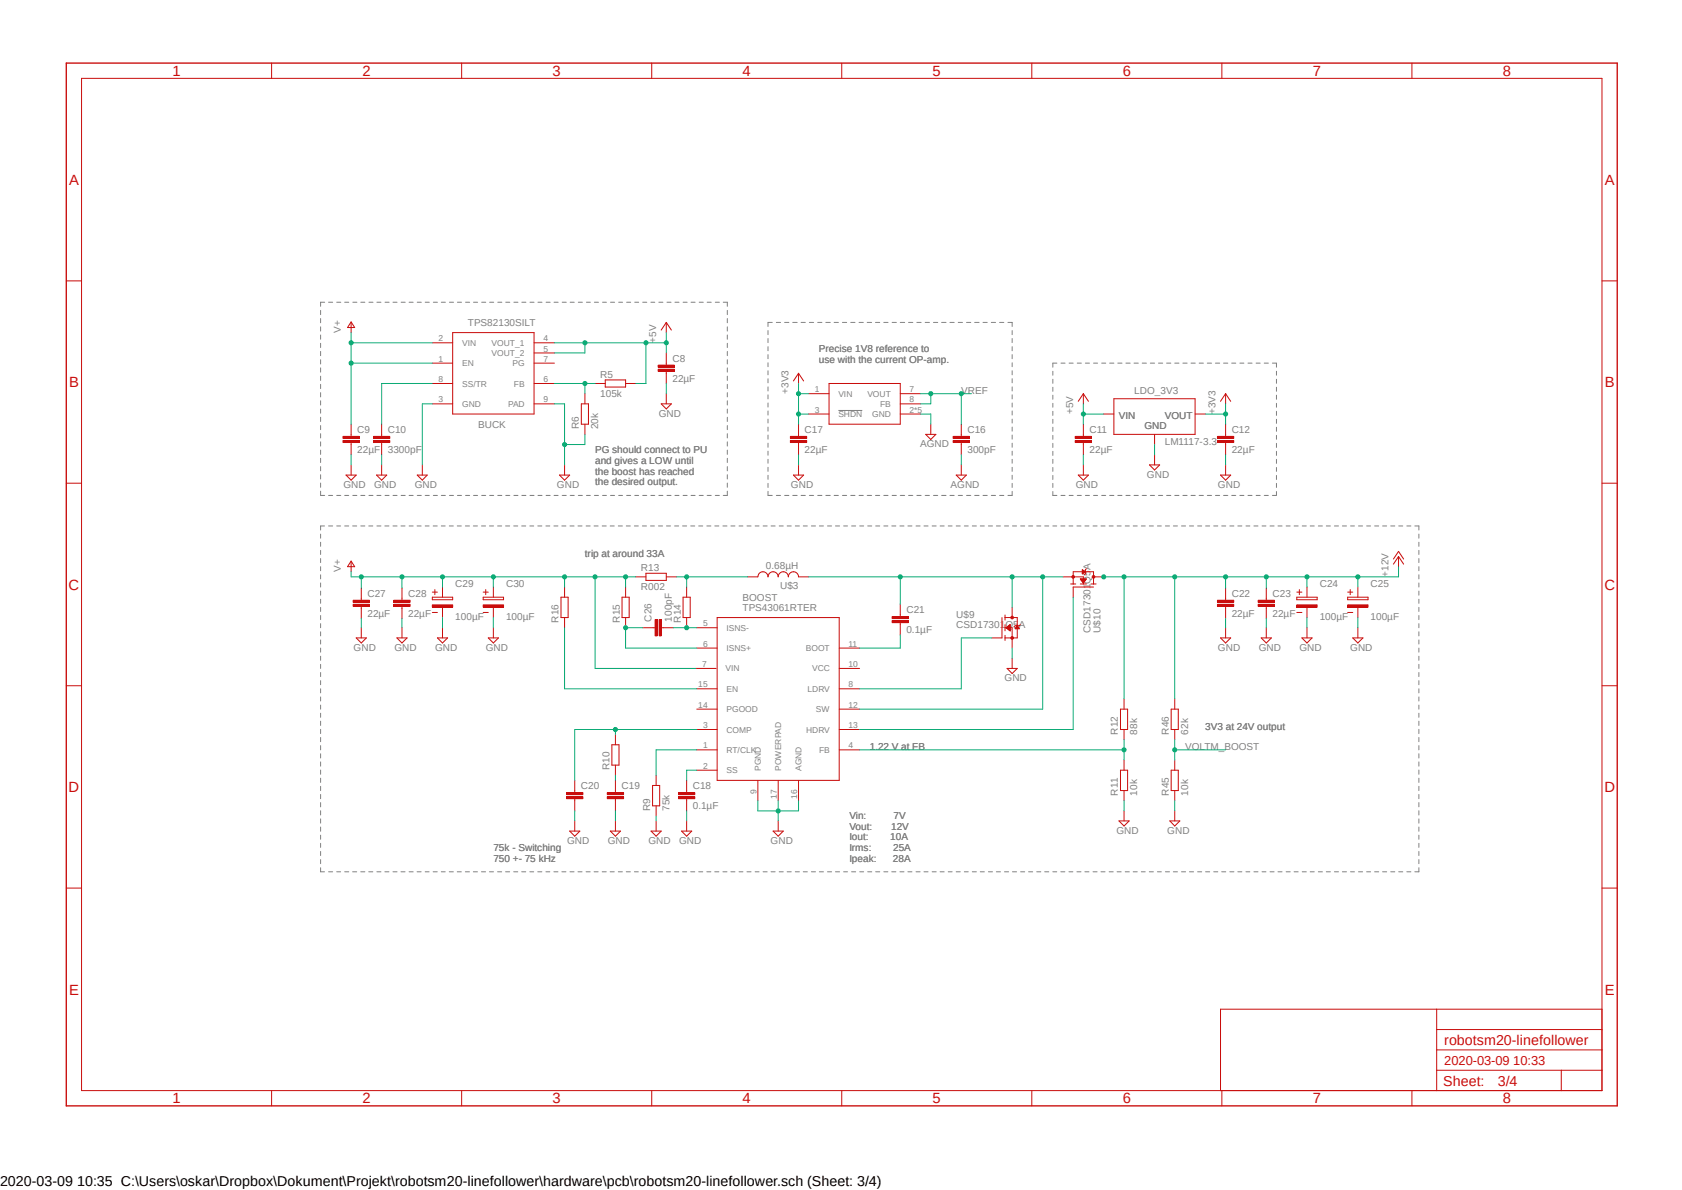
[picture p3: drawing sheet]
<svg xmlns="http://www.w3.org/2000/svg" width="420mm" height="297mm" viewBox="0 0 420 297" stroke-linecap="round" stroke-linejoin="round" font-family="sans-serif">
<path d="M16 15.4l388.2 261.2M404.2 15.4l-388.2 261.2" fill="none" stroke="#fff" stroke-width=".25"/>
<g fill="none" stroke="#808080" stroke-width=".25">
<path d="M80.1 77.5v1M80.1 79.5v1.1M81.1 75.4h-1v1.1M82 75.4h1.1M84.1 75.4h1M86.1 75.4h1M88.1 75.4h1M90.1 75.4h1M92.1 75.4h1M94.1 75.4h1M96.1 75.4h1.1M98.1 75.4h1"/>
<path d="M100.2 75.4h1M102.2 75.4h1M104.2 75.4h1M106.2 75.4h1M108.2 75.4h1M110.2 75.4h1M112.2 75.4h1M114.2 75.4h1M116.2 75.4h1.1M118.2 75.4h1.1M120.3 75.4h1M122.3 75.4h1"/>
<path d="M124.3 75.4h1M126.3 75.4h1M128.3 75.4h1M130.3 75.4h1M132.3 75.4h1M134.3 75.4h1M136.4 75.4h1M138.3 75.4h1.1M140.4 75.4h1M142.4 75.4h1M144.4 75.4h1M146.4 75.4h1"/>
<path d="M148.4 75.4h1M150.5 75.4h.9M152.4 75.4h1.1M154.5 75.4h.9M156.5 75.4h1M158.5 75.4h1M160.5 75.4h1M162.5 75.4h1M164.5 75.4h1M166.5 75.4h1.1M168.5 75.4h1M170.6 75.4h1"/>
<path d="M172.6 75.4h1M174.6 75.4h1M176.6 75.4h1M178.6 75.4h1M180.6 75.4h1v1.1M181.6 77.5v1M181.6 79.5v1.1M80.1 81.6v1M80.1 83.6v1.1M80.1 85.7v1M80.1 87.7v1.1M80.1 89.8v1"/>
<path d="M80.1 91.8v1.1M80.1 93.9v1.1M80.1 95.9v1.1M80.1 98v1.1M181.6 81.6v1M181.6 83.6v1.1M181.6 85.7v1M181.6 87.7v1.1M181.6 89.8v1M181.6 91.8v1.1M181.6 93.9v1.1M181.6 95.9v1.1"/>
<path d="M181.6 98v1.1M191.8 82.5v1M191.8 84.5v1M191.8 86.5v1M191.8 88.5v1M191.8 90.6v.9M191.8 92.5v1.1M191.8 94.5v1M191.8 96.6v1M191.8 98.6v1M192.8 80.5h-1v1M193.8 80.5h1.1"/>
<path d="M195.9 80.5h1.1M198 80.5h1.1M200 80.5h1.1M202.1 80.5h1.1M204.2 80.5h1M206.2 80.5h1.1M208.3 80.5h1M210.4 80.5h1M212.4 80.5h1.1M214.5 80.5h1.1M216.5 80.5h1.1M218.6 80.5h1.1"/>
<path d="M220.7 80.5h1M222.8 80.5h1M224.8 80.5h1.1M226.9 80.5h1M228.9 80.5h1.1M231 80.5h1.1M233.1 80.5h1M235.1 80.5h1.1M237.2 80.5h1.1M239.3 80.5h1M241.3 80.5h1.1M243.4 80.5h1.1"/>
<path d="M245.4 80.5h1.1M247.5 80.5h1.1M249.6 80.5h1.1M251.7 80.5h1v1M252.7 82.5v1M252.7 84.5v1M252.7 86.5v1M252.7 88.5v1M252.7 90.6v.9M252.7 92.5v1.1M252.7 94.5v1M252.7 96.6v1"/>
<path d="M252.7 98.6v1M262.9 92.7v.9M262.9 94.7v1M262.9 96.6v1.1M262.9 98.6v1.1M263.9 90.6h-1v1.1M264.9 90.6h1M267 90.6h1M269 90.6h1M271 90.6h1M273 90.6h1.1M275.1 90.6h1"/>
<path d="M277.1 90.6h1M279.1 90.6h1.1M281.1 90.6h1.1M283.2 90.6h1M285.2 90.6h1.1M287.2 90.6h1.1M289.3 90.6h1M291.3 90.6h1.1M293.3 90.6h1.1M295.4 90.6h1M297.4 90.6h1M299.4 90.6h1.1"/>
<path d="M301.5 90.6h1M303.5 90.6h1M305.5 90.6h1.1M307.6 90.6h1M309.6 90.6h1M311.6 90.6h1M313.6 90.6h1.1M315.7 90.6h1M317.7 90.6h1v1.1M318.7 92.7v.9M318.7 94.7v1M318.7 96.6v1.1"/>
<path d="M318.7 98.6v1.1M80.1 100v1.1M80.1 102.1v1M80.1 104.1v1.1M80.1 106.2v1M80.1 108.2v1.1M80.1 110.3v1M80.1 112.4v1M80.1 114.4v1M80.1 116.5v1M80.1 118.5v1M181.6 100v1.1"/>
<path d="M181.6 102.1v1M181.6 104.1v1.1M181.6 106.2v1M181.6 108.2v1.1M181.6 110.3v1M181.6 112.4v1M181.6 114.4v1M181.6 116.5v1M181.6 118.5v1M191.8 100.6v1M191.8 102.6v1M191.8 104.6v1"/>
<path d="M191.8 106.6v1M191.8 108.6v1M191.8 110.6v1M191.8 112.6v1M191.8 114.6v1M191.8 116.6v1M191.8 118.6v1M209.3 102.4h6M252.7 100.6v1M252.7 102.6v1M252.7 104.6v1M252.7 106.6v1"/>
<path d="M252.7 108.6v1M252.7 110.6v1M252.7 112.6v1M252.7 114.6v1M252.7 116.6v1M252.7 118.6v1M262.9 100.7v.9M262.9 102.7v1M262.9 104.6v1.1M262.9 106.6v1.1M262.9 108.7v.9M262.9 110.7v1"/>
<path d="M262.9 112.6v1.1M262.9 114.6v1.1M262.9 116.7v.9M262.9 118.7v1M318.7 100.7v.9M318.7 102.7v1M318.7 104.6v1.1M318.7 106.6v1.1M318.7 108.7v.9M318.7 110.7v1M318.7 112.6v1.1M318.7 114.6v1.1"/>
<path d="M318.7 116.7v.9M318.7 118.7v1M80.1 120.6v1M80.1 122.6v1.1h1M80.1 133.3v1M80.1 135.3v1.1M80.1 137.4v1M80.1 139.4v1M81 131.3h-.9v1M82 123.7h1.1M82 131.3h1.1M84.1 123.7h1"/>
<path d="M84.1 131.3h.9M86.1 123.7h1M86.1 131.3h1M88.1 131.3h1M88.1 123.7h1M90.1 123.7h1M90.1 131.3h1M92.1 131.3h1M92.1 123.7h1M94.1 123.7h1M94.1 131.3h1M96.1 131.3h1"/>
<path d="M96.1 123.7h1.1M98.1 123.7h1M98.1 131.3h1M100.1 131.3h1M100.2 123.7h1M102.2 123.7h1M102.2 131.3h1M104.1 131.3h1.1M104.2 123.7h1M106.2 123.7h1M106.2 131.3h.9M108.2 131.3h1"/>
<path d="M108.2 123.7h1M110.2 123.7h1M110.2 131.3h1M112.2 131.3h1M112.2 123.7h1M114.2 131.3h1M114.2 123.7h1M116.2 131.3h1M116.2 123.7h1.1M118.2 131.3h1M118.2 123.7h1.1M120.2 131.3h1"/>
<path d="M120.3 123.7h1M122.2 131.3h1M122.3 123.7h1M124.2 131.3h1.1M124.3 123.7h1M126.2 131.3h1.1M126.3 123.7h1M128.3 131.3h1M128.3 123.7h1M130.3 131.3h1M130.3 123.7h1M132.3 131.3h1"/>
<path d="M132.3 123.7h1M134.3 131.3h1M134.3 123.7h1M136.3 131.3h1M136.4 123.7h1M138.3 131.3h1M138.3 123.7h1.1M140.3 131.3h1M140.4 123.7h1M142.3 131.3h1M142.4 123.7h1M144.3 131.3h1"/>
<path d="M144.4 123.7h1M146.3 131.3h1.1M146.4 123.7h1M148.3 131.3h1.1M148.4 123.7h1M150.4 131.3h1M150.5 123.7h.9M152.4 131.3h1M152.4 123.7h1.1M154.4 131.3h1M154.5 123.7h.9M156.4 131.3h1"/>
<path d="M156.5 123.7h1M158.4 131.3h1M158.5 123.7h1M160.4 131.3h1M160.5 123.7h1M162.4 131.3h1M162.5 123.7h1M164.4 131.3h1M164.5 123.7h1M166.4 131.3h1M166.5 123.7h1.1M168.4 131.3h1.1"/>
<path d="M168.5 123.7h1M170.4 131.3h1M170.6 123.7h1M172.5 131.3h1M172.6 123.7h1M174.5 131.3h1M174.6 123.7h1M176.5 131.3h1M176.6 123.7h1M178.5 131.3h1M178.6 123.7h1M180.5 131.3h1"/>
<path d="M181.6 120.6v1M181.6 122.6v1.1h-1M182.5 131.3h1M184.5 131.3h1M186.5 131.3h1M188.6 131.3h.9M190.5 131.3h1.1M191.8 122.6v1.1h1M191.8 120.6v1.1M192.5 131.3h1M193.8 123.7h1.1M194.6 131.3h1"/>
<path d="M195.9 123.7h1.1M196.6 131.3h1M198 123.7h1.1M198.6 131.3h1M200 123.7h1.1M200.6 131.3h1M202.1 123.7h1.1M202.6 131.3h1M204.2 123.7h1M204.6 131.3h1M206.2 123.7h1.1M206.6 131.3h1"/>
<path d="M208.3 123.7h1M208.6 131.3h1M210.4 123.7h1M210.7 131.3h.9M212.4 123.7h1.1M212.6 131.3h1.1M214.5 123.7h1.1M214.7 131.3h.9M216.5 123.7h1.1M216.7 131.3h1M218.6 123.7h1.1M218.7 131.3h1"/>
<path d="M220.7 123.7h1M220.7 131.3h1M222.7 131.3h1M222.8 123.7h1M224.7 131.3h1M224.8 123.7h1.1M226.7 131.3h1M226.9 123.7h1M228.7 131.3h1M228.9 123.7h1.1M230.7 131.3h1M231 123.7h1.1"/>
<path d="M232.7 131.3h1.1M233.1 123.7h1M234.7 131.3h1.1M235.1 123.7h1.1M236.8 131.3h.9M237.2 123.7h1.1M238.8 131.3h1M239.3 123.7h1M240.8 131.3h1M241.3 123.7h1.1M242.8 131.3h1M243.4 123.7h1.1"/>
<path d="M244.8 131.3h1M245.4 123.7h1.1M246.8 131.3h1M247.5 123.7h1.1M248.8 131.3h1M249.6 123.7h1.1M250.8 131.3h1M252.7 122.6v1.1h-1M252.7 120.6v1.1M252.8 131.3h1M254.8 131.3h1.1M256.8 131.3h1.1"/>
<path d="M258.9 131.3h1M260.9 131.3h1M262.9 122.7v1h1M262.9 120.6v1.1M262.9 131.3h1M264.9 131.3h1M264.9 123.7h1M266.9 131.3h1M267 123.7h1M268.9 131.3h1M269 123.7h1M270.9 131.3h1"/>
<path d="M271 123.7h1M272.9 131.3h1M273 123.7h1.1M274.9 131.3h1M275.1 123.7h1M276.9 131.3h1.1M277.1 123.7h1M278.9 131.3h1.1M279.1 123.7h1.1M281 131.3h1M281.1 123.7h1.1M283 131.3h1"/>
<path d="M283.2 123.7h1M285 131.3h1M285.2 123.7h1.1M287 131.3h1M287.2 123.7h1.1M289 131.3h1M289.3 123.7h1M291 131.3h1M291.3 123.7h1.1M293 131.3h1M293.3 123.7h1.1M295 131.3h1"/>
<path d="M295.4 123.7h1M297 131.3h1M297.4 123.7h1M299 131.3h1.1M299.4 123.7h1.1M301 131.3h1M301.5 123.7h1M303.1 131.3h1M303.5 123.7h1M305.1 131.3h1M305.5 123.7h1.1M307.1 131.3h1"/>
<path d="M307.6 123.7h1M309.1 131.3h1M309.6 123.7h1M311.1 131.3h1M311.6 123.7h1M313.1 131.3h1M313.6 123.7h1.1M315.1 131.3h1M315.7 123.7h1M317.1 131.3h1M318.7 122.7v1h-1M318.7 120.6v1.1"/>
<path d="M319.1 131.3h1M321.1 131.3h1.1M323.1 131.3h1M325.2 131.3h1M327.2 131.3h1M329.2 131.3h1M331.2 131.3h1M333.2 131.3h1M335.2 131.3h1M337.2 131.3h1M339.2 131.3h1M341.2 131.3h1"/>
<path d="M343.2 131.3h1.1M345.2 131.3h1M347.3 131.3h1M349.2 131.3h1.1M351.3 131.3h1M353.3 131.3h1v1M354.3 133.3v1M354.3 135.3v1.1M354.3 137.4v1M354.3 139.4v1M80.1 141.4v1.1M80.1 143.5v1"/>
<path d="M80.1 145.5v1M80.1 147.5v1M80.1 149.6v1M80.1 151.6v1M80.1 153.6v1M80.1 155.7v1M80.1 157.7v1M80.1 159.7v1M354.3 141.4v1.1M354.3 143.5v1M354.3 145.5v1M354.3 147.5v1"/>
<path d="M354.3 149.6v1M354.3 151.6v1M354.3 153.6v1M354.3 155.7v1M354.3 157.7v1M354.3 159.7v1M80.1 161.8v1M80.1 163.8v1M80.1 165.8v1M80.1 167.9v1M80.1 169.9v1M80.1 171.9v1"/>
<path d="M80.1 173.9v1.1M80.1 176v1M80.1 178v1M354.3 161.8v1M354.3 163.8v1M354.3 165.8v1M354.3 167.9v1M354.3 169.9v1M354.3 171.9v1M354.3 173.9v1.1M354.3 176v1M354.3 178v1"/>
<path d="M80.1 180v1.1M80.1 182v1.1M80.1 184.1v1M80.1 186.1v1.1M80.1 188.1v1.1M80.1 190.2v1M80.1 192.2v1.1M80.1 194.2v1.1M80.1 196.3v1M80.1 198.3v1M354.3 180v1.1M354.3 182v1.1"/>
<path d="M354.3 184.1v1M354.3 186.1v1.1M354.3 188.1v1.1M354.3 190.2v1M354.3 192.2v1.1M354.3 194.2v1.1M354.3 196.3v1M354.3 198.3v1M80.1 200.3v1.1M80.1 202.4v1M80.1 204.4v1M80.1 206.4v1.1"/>
<path d="M80.1 208.4v1.1M80.1 210.5v1M80.1 212.5v1M80.1 214.5v1.1M80.1 216.6v1h.9M82 217.6h1.1M84.1 217.6h.9M86.1 217.6h1M88.1 217.6h1M90.1 217.6h1M92.1 217.6h1M94.1 217.6h1"/>
<path d="M96.1 217.6h1M98.1 217.6h1M100.1 217.6h1M102.2 217.6h1M104.1 217.6h1.1M106.2 217.6h.9M108.2 217.6h1M110.2 217.6h1M112.2 217.6h1M114.2 217.6h1M116.2 217.6h1M118.2 217.6h1"/>
<path d="M120.2 217.6h1M122.2 217.6h1M124.2 217.6h1.1M126.2 217.6h1.1M128.3 217.6h1M130.3 217.6h1M132.3 217.6h1M134.3 217.6h1M136.3 217.6h1M138.3 217.6h1M140.3 217.6h1M142.3 217.6h1"/>
<path d="M144.3 217.6h1M146.3 217.6h1.1M148.3 217.6h1.1M150.4 217.6h1M152.4 217.6h1M154.4 217.6h1M156.4 217.6h1M158.4 217.6h1M160.4 217.6h1M162.4 217.6h1M164.4 217.6h1M166.4 217.6h1"/>
<path d="M168.4 217.6h1.1M170.4 217.6h1M172.5 217.6h1M174.5 217.6h1M176.5 217.6h1M178.5 217.6h1M180.5 217.6h1M182.5 217.6h1M184.5 217.6h1M186.5 217.6h1M188.6 217.6h.9M190.5 217.6h1.1"/>
<path d="M192.5 217.6h1M194.6 217.6h1M196.6 217.6h1M198.6 217.6h1M200.6 217.6h1M202.6 217.6h1M204.6 217.6h1M206.6 217.6h1M208.6 217.6h1M210.7 217.6h.9M212.6 217.6h1.1M214.7 217.6h.9"/>
<path d="M216.7 217.6h1M218.7 217.6h1M220.7 217.6h1M222.7 217.6h1M224.7 217.6h1M226.7 217.6h1M228.7 217.6h1M230.7 217.6h1M232.7 217.6h1.1M234.7 217.6h1.1M236.8 217.6h.9M238.8 217.6h1"/>
<path d="M240.8 217.6h1M242.8 217.6h1M244.8 217.6h1M246.8 217.6h1M248.8 217.6h1M250.8 217.6h1M252.8 217.6h1M254.8 217.6h1.1M256.8 217.6h1.1M258.9 217.6h1M260.9 217.6h1M262.9 217.6h1"/>
<path d="M264.9 217.6h1M266.9 217.6h1M268.9 217.6h1M270.9 217.6h1M272.9 217.6h1M274.9 217.6h1M276.9 217.6h1.1M278.9 217.6h1.1M281 217.6h1M283 217.6h1M285 217.6h1M287 217.6h1"/>
<path d="M289 217.6h1M291 217.6h1M293 217.6h1M295 217.6h1M297 217.6h1M299 217.6h1.1M301 217.6h1M303.1 217.6h1M305.1 217.6h1M307.1 217.6h1M309.1 217.6h1M311.1 217.6h1"/>
<path d="M313.1 217.6h1M315.1 217.6h1M317.1 217.6h1M319.1 217.6h1M321.1 217.6h1.1M323.1 217.6h1M325.2 217.6h1M327.2 217.6h1M329.2 217.6h1M331.2 217.6h1M333.2 217.6h1M335.2 217.6h1"/>
<path d="M337.2 217.6h1M339.2 217.6h1M341.2 217.6h1M343.2 217.6h1.1M345.2 217.6h1M347.3 217.6h1M349.2 217.6h1.1M351.3 217.6h1M354.3 200.3v1.1M354.3 202.4v1M354.3 204.4v1M354.3 206.4v1.1"/>
<path d="M354.3 208.4v1.1M354.3 210.5v1M354.3 212.5v1M354.3 214.5v1.1M354.3 216.6v1h-1"/>
</g>
<g fill="none" stroke="#c90d0c" stroke-width=".25">
<path d="M20.4 19.6h379.6v252.6h-379.6zM67.8 15.7v3.9M115.3 15.7v3.9M162.7 15.7v3.9M210.2 15.7v3.9M257.6 15.7v3.9M305.1 15.7v3.9M352.6 15.7v3.9M16.6 70.1h3.8M400 70.1h3.8M87.7 80.3l.9 1.4h-1.8zM87.7 80.5v2.5"/>
<path d="M146 98.3v2.5M148.6 95.7h2.5M151.1 94.8h5.1v1.8h-5.1zM156.2 95.7h2.5M166.4 80.5l1.2 1.9M166.4 80.5l-1.3 1.9M166.4 80.5v2.5M166.4 90.6v.5M166.4 92.7v.5M278.1 99.5h20.3v8.9h-20.3zM306 98.3l1.3 1.9M306 98.3l-1.2 1.9"/>
<path d="M306 98.3v2.5M104.2 118.6h2.5l-1.2 1.2zM105.5 116v2.6M139.7 118.6h2.5l-1.2 1.2zM141 116v2.6M145.2 100.8h1.7v5.1h-1.7zM146 105.9v2.5M275.6 103.3h2.5M287 116h2.6l-1.3 1.3zM288.3 108.4v2.6M288.3 113.5v2.5M298.4 103.3h2.5"/>
<path d="M16.6 120.6h3.8M400 120.6h3.8M174 156.7h5.1M179.1 154.1h30.4v40.7h-30.4zM16.6 171.2h3.8M173.7 166.8h5.1M174 161.8h5.1M174 171.9h5.1M174 177h5.1M209.5 161.8h5.1M209.5 166.8h5.1M209.5 171.9h5.1"/>
<path d="M209.5 177h5.1M400 171.2h3.8M174 187.2h5.1M174 192.2h5.1M174 182.1h5.1M189.2 194.8v5.1M194.3 194.8v5.1M199.4 194.8v5.1M209.5 187.2h5.1M209.5 182.1h5.1M16.6 221.7h3.8M400 221.7h3.8"/>
<path d="M358.7 251.9v20.3M358.7 257h41.3M400 251.9h-95.2v20.3M67.8 272.2v3.8M115.3 272.2v3.8M162.7 272.2v3.8M210.2 272.2v3.8M257.6 272.2v3.8M305.1 272.2v3.8M352.6 272.2v3.8M358.7 267.1h41.3M358.7 262h41.3"/>
<path d="M389.8 267.1v5.1"/>
</g>
<path d="M16.6 15.7h387.2v260.3h-387.2z" fill="none" stroke="#c90d0c" stroke-width=".34"/>
<path d="M164.3 92.2h4.1v.5h-4.1z" fill-rule="evenodd" fill="#c90d0c"/>
<path d="M164.3 92.2h4.1v.5h-4.1z" fill="none" stroke="#c90d0c" stroke-width=".25"/>
<path d="M164.3 91.1h4.1v.6h-4.1z" fill-rule="evenodd" fill="#c90d0c"/>
<path d="M164.3 91.1h4.1v.6h-4.1zM166.4 88.1v2.5M166.4 93.2v2.5M87.7 108.4v.5M87.7 110.4v.6" fill="none" stroke="#c90d0c" stroke-width=".25"/>
<path d="M85.6 109.9h4.1v.5h-4.1z" fill-rule="evenodd" fill="#c90d0c"/>
<path d="M85.6 109.9h4.1v.5h-4.1z" fill="none" stroke="#c90d0c" stroke-width=".25"/>
<path d="M85.6 108.9h4.1v.5h-4.1z" fill-rule="evenodd" fill="#c90d0c"/>
<path d="M85.6 108.9h4.1v.5h-4.1zM87.7 105.9v2.5M87.7 111v2.5M95.3 108.4v.5M95.3 110.4v.6" fill="none" stroke="#c90d0c" stroke-width=".25"/>
<path d="M93.3 109.9h4v.5h-4z" fill-rule="evenodd" fill="#c90d0c"/>
<path d="M93.3 109.9h4v.5h-4z" fill="none" stroke="#c90d0c" stroke-width=".25"/>
<path d="M93.3 108.9h4v.5h-4z" fill-rule="evenodd" fill="#c90d0c"/>
<g fill="none" stroke="#c90d0c" stroke-width=".25">
<path d="M166.4 98.3v2.5M270.5 98.3l1.3 1.9M270.5 98.3l-1.3 1.9M270.5 98.3v2.5M86.4 118.6h2.5l-1.2 1.2zM87.7 116v2.6M93.3 108.9h4v.5h-4zM94 118.6h2.6l-1.3 1.2zM95.3 105.9v2.5M95.3 111v2.5M95.3 116v2.6M165.1 100.8h2.5l-1.2 1.3z"/>
<path d="M270.5 108.4v.5M270.5 110.4v.6"/>
</g>
<path d="M268.5 109.9h4v.5h-4z" fill-rule="evenodd" fill="#c90d0c"/>
<path d="M268.5 109.9h4v.5h-4z" fill="none" stroke="#c90d0c" stroke-width=".25"/>
<path d="M268.5 108.9h4v.5h-4z" fill-rule="evenodd" fill="#c90d0c"/>
<path d="M268.5 108.9h4v.5h-4zM270.5 105.9v2.5M270.5 111v2.5M306 108.4v.5M306 110.4v.6" fill="none" stroke="#c90d0c" stroke-width=".25"/>
<path d="M304 109.9h4.1v.5h-4.1z" fill-rule="evenodd" fill="#c90d0c"/>
<path d="M304 109.9h4.1v.5h-4.1z" fill="none" stroke="#c90d0c" stroke-width=".25"/>
<path d="M304 108.9h4.1v.5h-4.1z" fill-rule="evenodd" fill="#c90d0c"/>
<g fill="none" stroke="#c90d0c" stroke-width=".25">
<path d="M107.9 90.6h5.1M107.9 85.6h5.1M107.9 95.7h5.1M113 83h20.3v20.3h-20.3zM133.3 90.6h5.1M133.3 85.6h5.1M133.3 88.1h5.1M133.3 95.7h5.1M199.4 93.2l1.3 1.9M199.4 93.2l-1.3 1.9M199.4 93.2v2.5M201.9 98.3h5.1"/>
<path d="M207 95.7h17.8v10.2h-17.8zM224.8 98.3h5.1M107.9 100.8h5.1M133.3 100.8h5.1M201.9 103.3h5.1M224.8 103.3h5.1M224.8 100.8h5.1M231.1 108.4h2.6l-1.3 1.3zM232.4 105.9v2.5M240 108.4v.5M240 110.4v.6M269.2 118.6h2.6l-1.3 1.2z"/>
<path d="M270.5 116v2.6M304 108.9h4.1v.5h-4.1zM304.8 118.6h2.5l-1.3 1.2zM306 105.9v2.5M306 111v2.5M306 116v2.6M193 207.4h2.6l-1.3 1.3zM194.3 204.9v2.5"/>
</g>
<path d="M238 109.9h4.1v.5h-4.1z" fill-rule="evenodd" fill="#c90d0c"/>
<path d="M238 109.9h4.1v.5h-4.1z" fill="none" stroke="#c90d0c" stroke-width=".25"/>
<path d="M238 108.9h4.1v.5h-4.1z" fill-rule="evenodd" fill="#c90d0c"/>
<path d="M199.4 108.4v.5M199.4 110.4v.6M238 108.9h4.1v.5h-4.1zM240 105.9v2.5M240 111v2.5" fill="none" stroke="#c90d0c" stroke-width=".25"/>
<path d="M197.4 109.9h4v.5h-4z" fill-rule="evenodd" fill="#c90d0c"/>
<path d="M197.4 109.9h4v.5h-4z" fill="none" stroke="#c90d0c" stroke-width=".25"/>
<path d="M197.4 108.9h4v.5h-4z" fill-rule="evenodd" fill="#c90d0c"/>
<path d="M197.4 108.9h4v.5h-4zM198.1 118.6h2.6l-1.3 1.2zM199.4 105.9v2.5M199.4 111v2.5M199.4 116v2.6M238.8 118.6h2.5l-1.3 1.2zM240 116v2.6M162.9 196h1.8v5.1h-1.8zM163.8 193.5v2.5M171.4 197.3v.5M171.4 199.3v.6M163.8 201.1v2.6" fill="none" stroke="#c90d0c" stroke-width=".25"/>
<path d="M169.4 198.8h4.1v.5h-4.1z" fill-rule="evenodd" fill="#c90d0c"/>
<path d="M169.4 198.8h4.1v.5h-4.1z" fill="none" stroke="#c90d0c" stroke-width=".25"/>
<path d="M169.4 197.8h4.1v.5h-4.1z" fill-rule="evenodd" fill="#c90d0c"/>
<path d="M153.7 197.3v.5M153.7 199.3v.6M169.4 197.8h4.1v.5h-4.1zM171.4 194.8v2.5M171.4 199.9v2.5M162.6 207.4h2.5l-1.3 1.3zM163.8 204.9v2.5M170.2 207.4h2.5l-1.3 1.3zM171.4 204.9v2.5" fill="none" stroke="#c90d0c" stroke-width=".25"/>
<path d="M151.6 198.8h4.1v.5h-4.1z" fill-rule="evenodd" fill="#c90d0c"/>
<path d="M151.6 198.8h4.1v.5h-4.1z" fill="none" stroke="#c90d0c" stroke-width=".25"/>
<path d="M151.6 197.8h4.1v.5h-4.1z" fill-rule="evenodd" fill="#c90d0c"/>
<path d="M143.5 197.3v.5M143.5 199.3v.6M151.6 197.8h4.1v.5h-4.1zM153.7 194.8v2.5M153.7 199.9v2.5" fill="none" stroke="#c90d0c" stroke-width=".25"/>
<path d="M141.5 198.8h4v.5h-4z" fill-rule="evenodd" fill="#c90d0c"/>
<path d="M141.5 198.8h4v.5h-4z" fill="none" stroke="#c90d0c" stroke-width=".25"/>
<path d="M141.5 197.8h4v.5h-4z" fill-rule="evenodd" fill="#c90d0c"/>
<path d="M224.8 153.4v.5M224.8 155.4v.5M141.5 197.8h4v.5h-4zM143.5 194.8v2.5M143.5 199.9v2.5M152.8 185.9h1.8v5.1h-1.8zM153.7 183.3v2.6M153.7 191v2.5M142.2 207.4h2.6l-1.3 1.3zM143.5 204.9v2.5M152.4 207.4h2.5l-1.2 1.3zM153.7 204.9v2.5" fill="none" stroke="#c90d0c" stroke-width=".25"/>
<path d="M222.8 154.9h4v.5h-4z" fill-rule="evenodd" fill="#c90d0c"/>
<path d="M222.8 154.9h4v.5h-4z" fill="none" stroke="#c90d0c" stroke-width=".25"/>
<path d="M222.8 153.9h4v.5h-4z" fill-rule="evenodd" fill="#c90d0c"/>
<g fill="none" stroke="#c90d0c" stroke-width=".25">
<path d="M158.7 144h2.6M161.3 143.1h5.1v1.8h-5.1zM166.4 144h2.5M222.8 153.9h4v.5h-4zM224.8 150.8v2.6M224.8 155.9v2.6M306 149.3v.5M306 151.3v.5M251.5 166.8h2.5l-1.3 1.3zM252.7 164.3v2.5M279.8 177h1.8v5.1h-1.8zM280.7 174.5v2.5"/>
<path d="M279.8 192.2h1.8v5.1h-1.8zM280.7 182.1v2.5M280.7 189.7v2.5M280.7 197.3v2.6M279.4 204.9h2.5l-1.2 1.3zM280.7 202.4v2.5"/>
</g>
<path d="M304 150.8h4.1v.5h-4.1z" fill-rule="evenodd" fill="#c90d0c"/>
<path d="M304 150.8h4.1v.5h-4.1z" fill="none" stroke="#c90d0c" stroke-width=".25"/>
<path d="M304 149.8h4.1v.5h-4.1z" fill-rule="evenodd" fill="#c90d0c"/>
<path d="M304 149.8h4.1v.5h-4.1zM306 146.8v2.5M306 151.8v2.6M316.2 149.3v.5M316.2 151.3v.5" fill="none" stroke="#c90d0c" stroke-width=".25"/>
<path d="M314.2 150.8h4v.5h-4z" fill-rule="evenodd" fill="#c90d0c"/>
<path d="M314.2 150.8h4v.5h-4z" fill="none" stroke="#c90d0c" stroke-width=".25"/>
<path d="M314.2 149.8h4v.5h-4z" fill-rule="evenodd" fill="#c90d0c"/>
<path d="M314.2 149.8h4v.5h-4zM316.2 146.8v2.5M316.2 151.8v2.6M323.8 149.1h5.1v.6h-5.1zM323.8 147.8h1.3M323.8 152.9h1.3M324.4 147.2v1.2M326.3 146.5v2.6M326.3 151.6v2.5" fill="none" stroke="#c90d0c" stroke-width=".25"/>
<path d="M323.8 151h5.1v.6h-5.1z" fill-rule="evenodd" fill="#c90d0c"/>
<path d="M323.8 151h5.1v.6h-5.1zM336.5 149.1h5.1v.6h-5.1zM336.5 147.8h1.3M336.5 152.9h1.3M337.1 147.2v1.2M339 146.5v2.6M339 151.6v2.5" fill="none" stroke="#c90d0c" stroke-width=".25"/>
<path d="M336.5 151h5.1v.6h-5.1z" fill-rule="evenodd" fill="#c90d0c"/>
<g fill="none" stroke="#c90d0c" stroke-width=".25">
<path d="M155.3 149.1h1.8v5h-1.8zM156.2 146.5v2.6M156.2 154.1v2.6M163.1 156.7h.5M165.1 156.7h.5M170.6 149.1h1.7v5h-1.7zM171.4 146.5v2.6M171.4 154.1v2.6M186.7 144h2.5a1.27 1.27 0 0 1 1.3-1.3 1.27 1.27 0 0 1 1.3 1.3 1.27 1.27 0 0 1 1.2-1.3 1.27 1.27 0 0 1 1.3 1.3 1.27 1.27 0 0 1 1.3-1.3 1.27 1.27 0 0 1 1.2 1.3 1.27 1.27 0 0 1 1.3-1.3 1.27 1.27 0 0 1 1.3 1.3h2.5M304.8 159.2h2.5l-1.3 1.3zM306 156.7v2.5M314.9 159.2h2.6l-1.3 1.3z"/>
<path d="M316.2 156.7v2.5M325.1 159.2h2.5l-1.3 1.3zM326.3 156.7v2.5M336.5 151h5.1v.6h-5.1zM337.8 159.2h2.5l-1.3 1.3zM339 156.7v2.5"/>
</g>
<path d="M164.6 154.6h.5v4.1h-.5z" fill-rule="evenodd" fill="#c90d0c"/>
<path d="M164.6 154.6h.5v4.1h-.5z" fill="none" stroke="#c90d0c" stroke-width=".25"/>
<path d="M163.6 154.6h.5v4.1h-.5z" fill-rule="evenodd" fill="#c90d0c"/>
<path d="M90.2 149.3v.5M90.2 151.3v.5M140.1 149.1h1.8v5h-1.8zM141 146.5v2.6M141 154.1v2.6M160.5 156.7h2.6M163.6 154.6h.5v4.1h-.5zM165.6 156.7h2.5" fill="none" stroke="#c90d0c" stroke-width=".25"/>
<path d="M88.2 150.8h4v.5h-4z" fill-rule="evenodd" fill="#c90d0c"/>
<path d="M88.2 150.8h4v.5h-4z" fill="none" stroke="#c90d0c" stroke-width=".25"/>
<path d="M88.2 149.8h4v.5h-4z" fill-rule="evenodd" fill="#c90d0c"/>
<path d="M88.2 149.8h4v.5h-4zM90.2 146.8v2.5M90.2 151.8v2.6M100.4 149.3v.5M100.4 151.3v.5" fill="none" stroke="#c90d0c" stroke-width=".25"/>
<path d="M98.3 150.8h4.1v.5h-4.1z" fill-rule="evenodd" fill="#c90d0c"/>
<path d="M98.3 150.8h4.1v.5h-4.1z" fill="none" stroke="#c90d0c" stroke-width=".25"/>
<path d="M98.3 149.8h4.1v.5h-4.1z" fill-rule="evenodd" fill="#c90d0c"/>
<path d="M98.3 149.8h4.1v.5h-4.1zM100.4 146.8v2.5M100.4 151.8v2.6M107.9 149.1h5.1v.6h-5.1zM107.9 147.8h1.3M107.9 152.9h1.3M108.6 147.2v1.2M110.5 146.5v2.6M110.5 151.6v2.5" fill="none" stroke="#c90d0c" stroke-width=".25"/>
<path d="M107.9 151h5.1v.6h-5.1z" fill-rule="evenodd" fill="#c90d0c"/>
<path d="M107.9 151h5.1v.6h-5.1zM120.6 149.1h5.1v.6h-5.1zM120.6 147.8h1.3M120.6 152.9h1.3M121.3 147.2v1.2M123.2 146.5v2.6M123.2 151.6v2.5" fill="none" stroke="#c90d0c" stroke-width=".25"/>
<path d="M120.6 151h5.1v.6h-5.1z" fill-rule="evenodd" fill="#c90d0c"/>
<g fill="none" stroke="#c90d0c" stroke-width=".25">
<path d="M347.9 139.5l1.3-1.9 1.3 1.9M349.2 138.9l1.3 1.9M349.2 138.9l-1.3 1.9M349.2 138.9v2.5M87.7 140l.9 1.4h-1.8zM87.7 140.2v2.5M88.9 159.2h2.6l-1.3 1.3zM90.2 156.7v2.5M99.1 159.2h2.5l-1.2 1.3zM100.4 156.7v2.5M109.2 159.2h2.6l-1.3 1.3zM110.5 156.7v2.5"/>
<path d="M120.6 151h5.1v.6h-5.1zM121.9 159.2h2.6l-1.3 1.3zM123.2 156.7v2.5M250.2 154.1v5.1M251 154.1h3v5.1h-3M251 153.5v1.3M251 155.9v1.5M251 158.6v1.3M251 156.7h1.7v2.5M254.8 155.9l-.3 .3h-1l-.3 .2M292.4 177h1.8v5.1h-1.8zM293.3 174.5v2.5"/>
<path d="M292.4 192.2h1.8v5.1h-1.8zM293.3 182.1v2.5M293.3 189.7v2.5M293.3 197.3v2.6M292.1 204.9h2.5l-1.3 1.3zM293.3 202.4v2.5"/>
</g>
<circle cx="252.7" cy="159.2" r=".33" fill="#c90d0c"/>
<circle cx="252.7" cy="159.2" r=".33" fill="none" stroke="#c90d0c" stroke-width=".25"/>
<circle cx="252.7" cy="154.1" r=".33" fill="#c90d0c"/>
<g fill="none" stroke="#c90d0c" stroke-width=".25">
<path d="M247.6 159.2h2.6M251.2 156.7h1M251.2 156.6h1M251.4 156.8h.8M251.4 156.5h.8M251.5 156.9h.7M251.5 156.5h.7M251.6 156.4h.6M251.6 157h.6M251.7 156.3h.5M251.7 157.1h.5M251.8 156.2h.4"/>
<path d="M251.8 157.2h.4M252 157.3h.2M252 156.1h.2M252.1 157.4h.1M252.1 156h.1M252.2 155.9h.1M252.2 155.9l-1 .8 1 .7M252.2 155.9v1.5M252.2 157.4l.1 .1M252.7 151.6v2.5M252.7 159.2v2.6M253.5 156.9h1"/>
<path d="M253.6 156.8h.8M253.6 156.7h.7M253.7 156.6h.6M253.7 156.5h.6M253.8 156.5h.4M253.9 156.4h.2M253.9 156.3h.1M254 156.2h.1M254 156.2l.5 .7h-1zM267.3 145.8h1.3M268 144h2.5v1.8M268 146.5h5"/>
<path d="M268 145.8v-3.1h5v3.1M269.7 145.8h1.6M271.3 141.9l-.3 .3v1l-.2 .3M272.4 145.8h1.3"/>
<circle cx="252.7" cy="154.1" r=".33"/>
</g>
<circle cx="268" cy="144" r=".33" fill="#c90d0c"/>
<circle cx="268" cy="144" r=".33" fill="none" stroke="#c90d0c" stroke-width=".25"/>
<circle cx="273.1" cy="144" r=".33" fill="#c90d0c"/>
<g fill="none" stroke="#c90d0c" stroke-width=".25">
<path d="M265.4 144h2.6M268 146.5v2.6M269.7 144.5h1.6l-.8 1zM269.8 144.7h1.3M269.9 144.7h1.2M270 144.8h1M270 144.9h.9M270.1 145h.8M270.2 145.1h.6M270.3 142.2l.7 .5-.7 .5zM270.3 143.2v.1M270.3 143.1h.1"/>
<path d="M270.3 143h.2M270.3 143h.3M270.3 142.9h.5M270.3 142.7h.6M270.3 142.7h.7M270.3 142.6h.5M270.3 142.5h.4M270.3 142.4h.3M270.3 142.3h.1M270.3 142.2h.1M270.3 145.2h.4M270.4 145.3h.2"/>
<path d="M270.4 145.4h.2M273 144h2.6"/>
<circle cx="273.1" cy="144" r=".33"/>
</g>
<path d="M306 100.8v2.5h-5.1" fill="none" stroke="#0dab76" stroke-width=".25"/>
<circle cx="306" cy="103.3" r=".51" fill="#0dab76"/>
<g fill="none" stroke="#0dab76" stroke-width=".25">
<path d="M199.4 98.3h2.5M199.4 95.7v7.6h2.5M306 103.3v2.6"/>
<circle cx="306" cy="103.3" r=".51"/>
</g>
<circle cx="199.4" cy="98.3" r=".51" fill="#0dab76"/>
<g fill="none" stroke="#0dab76" stroke-width=".25">
<path d="M199.4 103.3v2.6"/>
<circle cx="199.4" cy="98.3" r=".51"/>
</g>
<circle cx="199.4" cy="103.3" r=".51" fill="#0dab76"/>
<g fill="none" stroke="#0dab76" stroke-width=".25">
<path d="M166.4 95.7v2.6M87.7 113.5v2.5M95.3 113.5v2.5M107.9 100.8h-2.4v15.2M138.4 100.8h2.6v15.2M146 108.4v2.6h-5M270.5 113.5v2.5M288.3 111v2.5M306 113.5v2.5"/>
<circle cx="199.4" cy="103.3" r=".51"/>
</g>
<circle cx="141" cy="111" r=".51" fill="#0dab76"/>
<g fill="none" stroke="#0dab76" stroke-width=".25">
<path d="M199.4 113.5v2.5M189.2 199.9v2.5h10.2v-2.5M194.3 199.9v2.5M163.8 203.7v1.2M171.4 202.4v2.5"/>
<circle cx="141" cy="111" r=".51"/>
</g>
<circle cx="194.3" cy="202.4" r=".51" fill="#0dab76"/>
<g fill="none" stroke="#0dab76" stroke-width=".25">
<path d="M166.4 83v2.6h-28M90.2 154.4v2.3M100.4 154.4v2.3M110.5 154.1v2.6M123.2 154.1v2.6M306 154.4v2.3M316.2 154.4v2.3M326.3 154.1v2.6M339 154.1v2.6M252.7 161.8v2.5M280.7 199.9v2.5M293.3 199.9v2.5"/>
<path d="M143.5 202.4v2.5M153.7 202.4v2.5M194.3 202.4v2.5"/>
<circle cx="194.3" cy="202.4" r=".51"/>
</g>
<circle cx="166.4" cy="85.6" r=".51" fill="#0dab76"/>
<g fill="none" stroke="#0dab76" stroke-width=".25">
<path d="M146 85.6v2.5h-7.6M166.4 85.6v2.5"/>
<circle cx="166.4" cy="85.6" r=".51"/>
</g>
<circle cx="146" cy="85.6" r=".51" fill="#0dab76"/>
<g fill="none" stroke="#0dab76" stroke-width=".25">
<path d="M161.3 85.6v10.1h-2.6"/>
<circle cx="146" cy="85.6" r=".51"/>
</g>
<circle cx="161.3" cy="85.6" r=".51" fill="#0dab76"/>
<g fill="none" stroke="#0dab76" stroke-width=".25">
<path d="M270.5 103.3h5.1M270.5 100.8v5.1"/>
<circle cx="161.3" cy="85.6" r=".51"/>
</g>
<circle cx="270.5" cy="103.3" r=".51" fill="#0dab76"/>
<g fill="none" stroke="#0dab76" stroke-width=".25">
<path d="M87.7 90.6h20.2M107.9 95.7h-12.6v10.2M107.9 85.6h-20.2v20.3"/>
<circle cx="270.5" cy="103.3" r=".51"/>
</g>
<circle cx="87.7" cy="90.6" r=".51" fill="#0dab76"/>
<g fill="none" stroke="#0dab76" stroke-width=".25">
<path d="M87.7 83v2.6"/>
<circle cx="87.7" cy="90.6" r=".51"/>
</g>
<circle cx="87.7" cy="85.6" r=".51" fill="#0dab76"/>
<g fill="none" stroke="#0dab76" stroke-width=".25">
<path d="M148.6 144v22.8h25.1M158.7 144h-2.5v2.5"/>
<circle cx="87.7" cy="85.6" r=".51"/>
</g>
<circle cx="156.2" cy="144" r=".51" fill="#0dab76"/>
<g fill="none" stroke="#0dab76" stroke-width=".25">
<path d="M148.6 144h7.6"/>
<circle cx="156.2" cy="144" r=".51"/>
</g>
<circle cx="148.6" cy="144" r=".51" fill="#0dab76"/>
<g fill="none" stroke="#0dab76" stroke-width=".25">
<path d="M148.6 144h-7.6v2.5"/>
<circle cx="148.6" cy="144" r=".51"/>
</g>
<circle cx="141" cy="144" r=".51" fill="#0dab76"/>
<g fill="none" stroke="#0dab76" stroke-width=".25">
<path d="M90.2 144h50.8M100.4 144v2.8"/>
<circle cx="141" cy="144" r=".51"/>
</g>
<circle cx="100.4" cy="144" r=".51" fill="#0dab76"/>
<g fill="none" stroke="#0dab76" stroke-width=".25">
<path d="M110.5 144v2.5"/>
<circle cx="100.4" cy="144" r=".51"/>
</g>
<circle cx="110.5" cy="144" r=".51" fill="#0dab76"/>
<g fill="none" stroke="#0dab76" stroke-width=".25">
<path d="M123.2 144v2.5"/>
<circle cx="110.5" cy="144" r=".51"/>
</g>
<circle cx="123.2" cy="144" r=".51" fill="#0dab76"/>
<g fill="none" stroke="#0dab76" stroke-width=".25">
<path d="M87.7 144h2.5v2.8"/>
<circle cx="123.2" cy="144" r=".51"/>
</g>
<circle cx="90.2" cy="144" r=".51" fill="#0dab76"/>
<g fill="none" stroke="#0dab76" stroke-width=".25">
<path d="M138.4 95.7h10.2M146 95.7v2.6M87.7 142.7v1.3"/>
<circle cx="90.2" cy="144" r=".51"/>
</g>
<circle cx="146" cy="95.7" r=".51" fill="#0dab76"/>
<g fill="none" stroke="#0dab76" stroke-width=".25">
<path d="M229.9 98.3h10.1v7.6M232.4 98.3v2.5h-2.5M229.9 103.3h2.5v2.6M240 113.5v2.5"/>
<circle cx="146" cy="95.7" r=".51"/>
</g>
<circle cx="232.4" cy="98.3" r=".51" fill="#0dab76"/>
<g fill="none" stroke="#0dab76" stroke-width=".25">
<path d="M240 98.3h2.6"/>
<circle cx="232.4" cy="98.3" r=".51"/>
</g>
<circle cx="240" cy="98.3" r=".51" fill="#0dab76"/>
<g fill="none" stroke="#0dab76" stroke-width=".25">
<path d="M153.7 182.1v1.2M153.7 193.5v1.3M174 187.2h-10.2v6.3M174 192.2h-2.6v2.6M174 182.1h-30.5v12.7"/>
<circle cx="240" cy="98.3" r=".51"/>
</g>
<circle cx="153.7" cy="182.1" r=".51" fill="#0dab76"/>
<g fill="none" stroke="#0dab76" stroke-width=".25">
<path d="M224.8 158.5v3.3h-10.2M224.8 150.8v-6.8h35.5v33h-45.7M247.6 159.2h-7.6v12.7h-25.4"/>
<circle cx="153.7" cy="182.1" r=".51"/>
</g>
<circle cx="224.8" cy="144" r=".51" fill="#0dab76"/>
<g fill="none" stroke="#0dab76" stroke-width=".25">
<path d="M252.7 144v7.6"/>
<circle cx="224.8" cy="144" r=".51"/>
</g>
<circle cx="252.7" cy="144" r=".51" fill="#0dab76"/>
<g fill="none" stroke="#0dab76" stroke-width=".25">
<path d="M201.9 144h22.9M260.3 144h5.1"/>
<circle cx="252.7" cy="144" r=".51"/>
</g>
<circle cx="260.3" cy="144" r=".51" fill="#0dab76"/>
<g fill="none" stroke="#0dab76" stroke-width=".25">
<path d="M168.9 144h17.8M171.4 144v2.5"/>
<circle cx="260.3" cy="144" r=".51"/>
</g>
<circle cx="171.4" cy="144" r=".51" fill="#0dab76"/>
<g fill="none" stroke="#0dab76" stroke-width=".25">
<path d="M168.1 156.7h5.9"/>
<circle cx="171.4" cy="144" r=".51"/>
</g>
<circle cx="171.4" cy="156.7" r=".51" fill="#0dab76"/>
<g fill="none" stroke="#0dab76" stroke-width=".25">
<path d="M160.5 156.7h-4.3v5.1h17.8"/>
<circle cx="171.4" cy="156.7" r=".51"/>
</g>
<circle cx="156.2" cy="156.7" r=".51" fill="#0dab76"/>
<g fill="none" stroke="#0dab76" stroke-width=".25">
<path d="M141 156.7v15.2h33M275.3 144h5.4v30.5"/>
<circle cx="156.2" cy="156.7" r=".51"/>
</g>
<circle cx="280.7" cy="144" r=".51" fill="#0dab76"/>
<g fill="none" stroke="#0dab76" stroke-width=".25">
<path d="M280.7 144h68.5M339 144v2.5"/>
<circle cx="280.7" cy="144" r=".51"/>
</g>
<circle cx="339" cy="144" r=".51" fill="#0dab76"/>
<g fill="none" stroke="#0dab76" stroke-width=".25">
<path d="M326.3 144v2.5"/>
<circle cx="339" cy="144" r=".51"/>
</g>
<circle cx="326.3" cy="144" r=".51" fill="#0dab76"/>
<g fill="none" stroke="#0dab76" stroke-width=".25">
<path d="M316.2 144v2.8"/>
<circle cx="326.3" cy="144" r=".51"/>
</g>
<circle cx="316.2" cy="144" r=".51" fill="#0dab76"/>
<g fill="none" stroke="#0dab76" stroke-width=".25">
<path d="M306 144v2.8"/>
<circle cx="316.2" cy="144" r=".51"/>
</g>
<circle cx="306" cy="144" r=".51" fill="#0dab76"/>
<g fill="none" stroke="#0dab76" stroke-width=".25">
<path d="M293.3 144v30.5M349.2 141.4v2.6"/>
<circle cx="306" cy="144" r=".51"/>
</g>
<circle cx="293.3" cy="144" r=".51" fill="#0dab76"/>
<circle cx="293.3" cy="144" r=".51" fill="none" stroke="#0dab76" stroke-width=".25"/>
<circle cx="275.6" cy="144" r=".51" fill="#0dab76"/>
<g fill="none" stroke="#0dab76" stroke-width=".25">
<path d="M214.6 187.2h66.1M280.7 184.6v5.1"/>
<circle cx="275.6" cy="144" r=".51"/>
</g>
<circle cx="280.7" cy="187.2" r=".51" fill="#0dab76"/>
<g fill="none" stroke="#0dab76" stroke-width=".25">
<path d="M268 149.1v33h-53.4M293.3 184.6v5.1M293.3 187.2h12.7"/>
<circle cx="280.7" cy="187.2" r=".51"/>
</g>
<circle cx="293.3" cy="187.2" r=".51" fill="#0dab76"/>
<circle cx="293.3" cy="187.2" r=".51" fill="none" stroke="#0dab76" stroke-width=".25"/>
<g font-size="3.7" fill="#c90d0c">
<text x="43.1" y="19">1</text>
<text x="90.5" y="19">2</text>
<text x="138" y="19">3</text>
<text x="185.4" y="19">4</text>
<text x="232.9" y="19">5</text>
<text x="280.3" y="19">6</text>
<text x="327.8" y="19">7</text>
<text x="375.3" y="19">8</text>
<text x="17.2" y="46.1">A</text>
<text x="400.7" y="46.1">A</text>
<text x="17.2" y="96.6">B</text>
<text x="400.7" y="96.6">B</text>
<text x="17.1" y="147.2">C</text>
<text x="400.6" y="147.2">C</text>
<text x="17.1" y="197.7">D</text>
<text x="400.6" y="197.7">D</text>
<text x="17.2" y="248.2">E</text>
<text x="400.7" y="248.2">E</text>
<text x="43.1" y="275.4">1</text>
<text x="90.5" y="275.4">2</text>
<text x="138" y="275.4">3</text>
<text x="185.4" y="275.4">4</text>
<text x="232.9" y="275.4">5</text>
<text x="280.3" y="275.4">6</text>
<text x="327.8" y="275.4">7</text>
<text x="375.3" y="275.4">8</text>
</g>
<g font-size="3.6" fill="#c90d0c">
<text x="360.6" y="260.8">robotsm20-linefollower</text>
<text x="360.4" y="271.1">Sheet:</text>
<text x="374" y="270.9">3/4</text>
</g>
<text font-size="3.6" x="0" y="296">2020-03-09 10:35 C:\Users\oskar\Dropbox\Dokument\Projekt\robotsm20-linefollower\hardware\pcb\robotsm20-linefollower.sch (Sheet: 3/4)</text>
<text font-size="3.2" fill="#c90d0c" x="360.6" y="265.8">2020-03-09 10:33</text>
<g font-size="2.5" fill="#808080">
<text x="85.1" y="83" transform="rotate(-90 85.1 83)">V+</text>
<text x="116.8" y="81.4">TPS82130SILT</text>
<text x="163.8" y="85.6" transform="rotate(-90 163.8 85.6)">+5V</text>
<text x="204.5" y="88">Precise 1V8 reference to</text>
<text x="149.9" y="94.2">R5</text>
<text x="167.9" y="95.3">22µF</text>
<text x="167.9" y="90.3">C8</text>
<text x="204.5" y="90.6">use with the current OP-amp.</text>
<text x="149.9" y="99">105k</text>
<text x="196.9" y="98.3" transform="rotate(-90 196.9 98.3)">+3V3</text>
<text x="240" y="98.3">VREF</text>
<text x="283.2" y="98.3">LDO_3V3</text>
<text x="119.4" y="106.8">BUCK</text>
<text x="144.6" y="107.1" transform="rotate(-90 144.6 107.1)">R6</text>
<text x="149.4" y="107.1" transform="rotate(-90 149.4 107.1)">20k</text>
<text x="164.5" y="104">GND</text>
<text x="268" y="103.3" transform="rotate(-90 268 103.3)">+5V</text>
<text x="279.4" y="104.6">VIN</text>
<text x="285.8" y="107.1">GND</text>
<text x="290.8" y="104.6">VOUT</text>
<text x="303.5" y="103.3" transform="rotate(-90 303.5 103.3)">+3V3</text>
<text x="89.2" y="113.1">22µF</text>
<text x="89.2" y="108">C9</text>
<text x="96.8" y="113.1">3300pF</text>
<text x="96.8" y="108">C10</text>
<text x="148.6" y="113.1">PG should connect to PU</text>
<text x="200.9" y="113.1">22µF</text>
<text x="200.9" y="108">C17</text>
<text x="229.7" y="111.6">AGND</text>
<text x="241.6" y="113.1">300pF</text>
<text x="241.6" y="108">C16</text>
<text x="272" y="108">C11</text>
<text x="272" y="113.1">22µF</text>
<text x="290.8" y="111">LM1117-3.3</text>
<text x="307.5" y="108">C12</text>
<text x="307.6" y="113.1">22µF</text>
<text x="148.6" y="115.8">and gives a LOW until</text>
<text x="148.6" y="118.5">the boost has reached</text>
<text x="286.4" y="119.2">GND</text>
<text x="85.8" y="121.8">GND</text>
<text x="93.4" y="121.8">GND</text>
<text x="103.5" y="121.8">GND</text>
<text x="139.1" y="121.8">GND</text>
<text x="148.6" y="121.1">the desired output.</text>
<text x="197.5" y="121.8">GND</text>
<text x="237.4" y="121.8">AGND</text>
<text x="268.6" y="121.8">GND</text>
<text x="304.1" y="121.8">GND</text>
<text x="85.1" y="142.7" transform="rotate(-90 85.1 142.7)">V+</text>
<text x="146.1" y="138.9">trip at around 33A</text>
<text x="160" y="142.5">R13</text>
<text x="191.3" y="141.9">0.68µH</text>
<text x="346.7" y="144" transform="rotate(-90 346.7 144)">+12V</text>
<text x="91.7" y="148.9">C27</text>
<text x="101.9" y="148.9">C28</text>
<text x="113.7" y="146.5">C29</text>
<text x="126.4" y="146.5">C30</text>
<text x="160" y="147.3">R002</text>
<text x="185.4" y="149.9">BOOST</text>
<text x="194.8" y="147">U$3</text>
<text x="307.6" y="148.9">C22</text>
<text x="317.7" y="148.9">C23</text>
<text x="329.5" y="146.5">C24</text>
<text x="342.2" y="146.5">C25</text>
<text x="91.7" y="154">22µF</text>
<text x="101.9" y="154">22µF</text>
<text x="113.7" y="154.8">100µF</text>
<text x="126.4" y="154.8">100µF</text>
<text x="139.5" y="155.4" transform="rotate(-90 139.5 155.4)">R16</text>
<text x="154.7" y="155.4" transform="rotate(-90 154.7 155.4)">R15</text>
<text x="162.7" y="155.2" transform="rotate(-90 162.7 155.2)">C26</text>
<text x="167.8" y="155.2" transform="rotate(-90 167.8 155.2)">100pF</text>
<text x="170" y="155.4" transform="rotate(-90 170 155.4)">R14</text>
<text x="185.4" y="152.5">TPS43061RTER</text>
<text x="226.3" y="153">C21</text>
<text x="238.8" y="154.1">U$9</text>
<text x="307.6" y="154">22µF</text>
<text x="317.7" y="154">22µF</text>
<text x="329.5" y="154.8">100µF</text>
<text x="342.2" y="154.8">100µF</text>
<text x="226.3" y="158.1">0.1µF</text>
<text x="238.8" y="156.7">CSD17301Q5A</text>
<text x="272.3" y="157.9" transform="rotate(-90 272.3 157.9)">CSD17301Q5A</text>
<text x="274.8" y="157.9" transform="rotate(-90 274.8 157.9)">U$10</text>
<text x="88.3" y="162.4">GND</text>
<text x="98.5" y="162.4">GND</text>
<text x="108.6" y="162.4">GND</text>
<text x="121.3" y="162.4">GND</text>
<text x="304.1" y="162.4">GND</text>
<text x="314.3" y="162.4">GND</text>
<text x="324.5" y="162.4">GND</text>
<text x="337.1" y="162.4">GND</text>
<text x="250.8" y="170">GND</text>
<text x="279.1" y="183.4" transform="rotate(-90 279.1 183.4)">R12</text>
<text x="284" y="183.4" transform="rotate(-90 284 183.4)">88k</text>
<text x="291.9" y="183.4" transform="rotate(-90 291.9 183.4)">R46</text>
<text x="296.7" y="183.4" transform="rotate(-90 296.7 183.4)">62k</text>
<text x="301" y="182.1">3V3 at 24V output</text>
<text x="217.2" y="187.2">1.22 V at FB</text>
<text x="295.9" y="187.2">VOLTM_BOOST</text>
<text x="145" y="196.9">C20</text>
<text x="152.2" y="192.2" transform="rotate(-90 152.2 192.2)">R10</text>
<text x="155.2" y="196.9">C19</text>
<text x="173" y="196.9">C18</text>
<text x="162.4" y="202.4" transform="rotate(-90 162.4 202.4)">R9</text>
<text x="167.1" y="202.4" transform="rotate(-90 167.1 202.4)">75k</text>
<text x="173" y="202">0.1µF</text>
<text x="279.1" y="198.6" transform="rotate(-90 279.1 198.6)">R11</text>
<text x="284" y="198.6" transform="rotate(-90 284 198.6)">10k</text>
<text x="291.9" y="198.6" transform="rotate(-90 291.9 198.6)">R45</text>
<text x="296.7" y="198.6" transform="rotate(-90 296.7 198.6)">10k</text>
<text x="212.1" y="204.4">Vin:</text>
<text x="212.1" y="207.1">Vout:</text>
<text x="212.1" y="209.7">Iout:</text>
<text x="222.3" y="209.7">10A</text>
<text x="222.5" y="207.1">12V</text>
<text x="223.1" y="204.4">7V</text>
<text x="278.8" y="208.1">GND</text>
<text x="291.5" y="208.1">GND</text>
<text x="123.2" y="212.4">75k - Switching</text>
<text x="123.2" y="215.1">750 +- 75 kHz</text>
<text x="141.6" y="210.6">GND</text>
<text x="151.8" y="210.6">GND</text>
<text x="161.9" y="210.6">GND</text>
<text x="169.5" y="210.6">GND</text>
<text x="192.4" y="210.6">GND</text>
<text x="212.1" y="212.4">Irms:</text>
<text x="212.1" y="215.1">Ipeak:</text>
<text x="222.9" y="215.1">28A</text>
<text x="223" y="212.4">25A</text>
</g>
<g font-size="2.1" fill="#808080">
<text x="109.5" y="85.2">2</text>
<text x="115.4" y="86.3">VIN</text>
<text x="122.8" y="86.3">VOUT_1</text>
<text x="122.8" y="88.9">VOUT_2</text>
<text x="135.7" y="85.2">4</text>
<text x="135.7" y="87.8">5</text>
<text x="109.5" y="90.3">1</text>
<text x="109.5" y="95.4">8</text>
<text x="115.4" y="91.4">EN</text>
<text x="128" y="91.4">PG</text>
<text x="135.7" y="95.4">6</text>
<text x="135.7" y="90.3">7</text>
<text x="109.5" y="100.5">3</text>
<text x="115.4" y="101.6">GND</text>
<text x="115.4" y="96.5">SS/TR</text>
<text x="126.9" y="101.6">PAD</text>
<text x="128.3" y="96.5">FB</text>
<text x="135.7" y="100.5">9</text>
<text x="203.5" y="97.9">1</text>
<text x="209.3" y="99">VIN</text>
<text x="216.6" y="99">VOUT</text>
<text x="219.8" y="101.6">FB</text>
<text x="227.1" y="97.9">7</text>
<text x="227.1" y="100.5">8</text>
<text x="203.5" y="103">3</text>
<text x="209.3" y="104.1">SHDN</text>
<text x="217.8" y="104.1">GND</text>
<text x="227.1" y="103">2*5</text>
<text x="175.6" y="156.3">5</text>
<text x="175.6" y="161.4">6</text>
<text x="181.4" y="157.4">ISNS-</text>
<text x="211.9" y="161.4">11</text>
<text x="175.3" y="166.5">7</text>
<text x="181.1" y="167.6">VIN</text>
<text x="181.4" y="162.5">ISNS+</text>
<text x="201.2" y="162.5">BOOT</text>
<text x="202.8" y="167.6">VCC</text>
<text x="211.9" y="166.5">10</text>
<text x="174.4" y="171.5">15</text>
<text x="181.4" y="172.7">EN</text>
<text x="201.6" y="172.7">LDRV</text>
<text x="211.9" y="171.5">8</text>
<text x="174.4" y="176.6">14</text>
<text x="181.4" y="177.8">PGOOD</text>
<text x="203.7" y="177.8">SW</text>
<text x="211.9" y="176.6">12</text>
<text x="175.6" y="181.7">3</text>
<text x="181.4" y="182.8">COMP</text>
<text x="201.3" y="182.8">HDRV</text>
<text x="211.9" y="181.7">13</text>
<text x="175.6" y="186.8">1</text>
<text x="175.6" y="191.9">2</text>
<text x="181.4" y="187.9">RT/CLK</text>
<text x="204.5" y="187.9">FB</text>
<text x="211.9" y="186.8">4</text>
<text x="181.4" y="193">SS</text>
<text x="190" y="192.4" transform="rotate(-90 190 192.4)">PGND</text>
<text x="195.1" y="192.4" transform="rotate(-90 195.1 192.4)">POWERPAD</text>
<text x="200.2" y="192.4" transform="rotate(-90 200.2 192.4)">AGND</text>
<text x="188.9" y="198.3" transform="rotate(-90 188.9 198.3)">9</text>
<text x="194" y="199.5" transform="rotate(-90 194 199.5)">17</text>
<text x="199.1" y="199.5" transform="rotate(-90 199.1 199.5)">16</text>
</g>
</svg>
